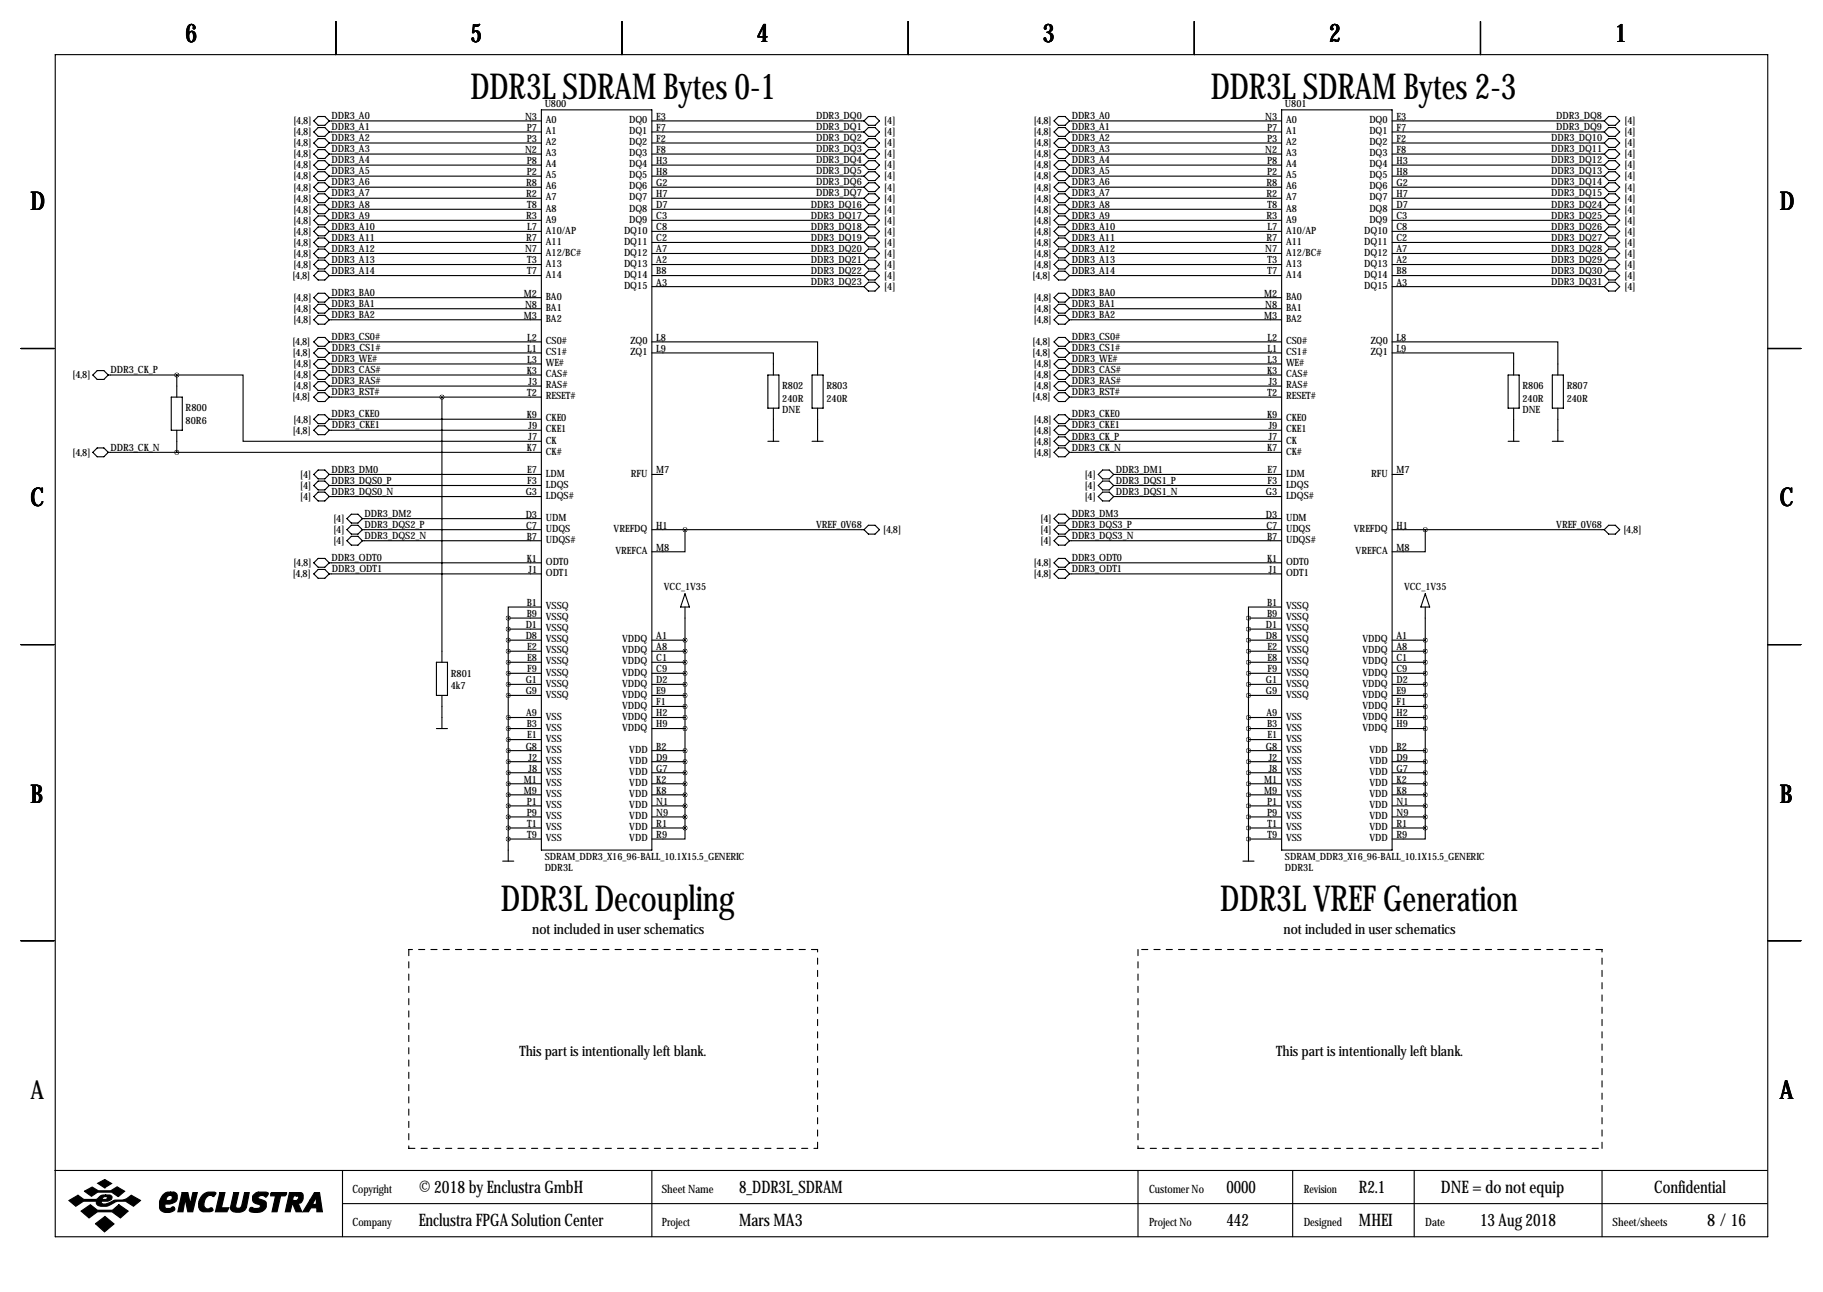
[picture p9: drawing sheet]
<svg xmlns="http://www.w3.org/2000/svg" width="419mm" height="297mm" viewBox="0 0 419 297" stroke-linecap="round" stroke-linejoin="round" font-family="sans-serif">
<g fill="none" stroke="#000" stroke-width=".25">
<path d="M12.7 12.6h393.7v271.7h-393.7zM77.2 4.9v7.7M143 4.9v7.7M208.8 4.9v7.7M274.6 4.9v7.7M340.4 4.9v7.7M72.1 27.8l1.1-1h1.5l1 1-1 1h-1.5zM72.1 30.3l1.1-1h1.5l1 1-1 1.1h-1.5zM72.1 32.9l1.1-1h1.5l1 1-1 1h-1.5zM72.1 35.4l1.1-1h1.5l1 1-1 1h-1.5zM72.1 38l1.1-1.1h1.5l1 1.1-1 1h-1.5zM75.7 27.8h48.8"/>
<path d="M75.7 30.3h48.8M75.7 32.9h48.8M75.7 35.4h48.8M75.7 38h48.8M124.5 25.3h25.4v170.1h-25.4zM149.9 27.8h48.7M149.9 30.3h48.7M149.9 32.9h48.7M149.9 35.4h48.7M149.9 38h48.7M198.6 27.8l1-1h1.6l1 1-1 1h-1.6zM198.6 30.3l1-1h1.6l1 1-1 1.1h-1.6z"/>
<path d="M198.6 32.9l1-1h1.6l1 1-1 1h-1.6zM198.6 35.4l1-1h1.6l1 1-1 1h-1.6zM198.6 38l1-1.1h1.6l1 1.1-1 1h-1.6zM242.3 27.8l1-1h1.6l1 1-1 1h-1.6zM242.3 30.3l1-1h1.6l1 1-1 1.1h-1.6zM242.3 32.9l1-1h1.6l1 1-1 1h-1.6zM242.3 35.4l1-1h1.6l1 1-1 1h-1.6zM242.3 38l1-1.1h1.6l1 1.1-1 1h-1.6zM245.9 27.8h48.7M245.9 30.3h48.7M245.9 32.9h48.7M245.9 35.4h48.7"/>
<path d="M245.9 38h48.7M294.6 25.3h25.4v170.1h-25.4zM320 27.8h48.8M320 30.3h48.8M320 32.9h48.8M320 35.4h48.8M320 38h48.8M368.8 27.8l1-1h1.5l1.1 1-1.1 1h-1.5zM368.8 30.3l1-1h1.5l1.1 1-1.1 1.1h-1.5zM368.8 32.9l1-1h1.5l1.1 1-1.1 1h-1.5zM368.8 35.4l1-1h1.5l1.1 1-1.1 1h-1.5zM368.8 38l1-1.1h1.5l1.1 1.1-1.1 1h-1.5z"/>
<path d="M72.1 40.5l1.1-1h1.5l1 1-1 1h-1.5zM72.1 43l1.1-1h1.5l1 1-1 1.1h-1.5zM72.1 45.6l1.1-1h1.5l1 1-1 1h-1.5zM72.1 48.1l1.1-1h1.5l1 1-1 1h-1.5zM72.1 50.7l1.1-1.1h1.5l1 1.1-1 1h-1.5zM72.1 53.2l1.1-1h1.5l1 1-1 1h-1.5zM72.1 55.7l1.1-1h1.5l1 1-1 1.1h-1.5zM72.1 58.3l1.1-1h1.5l1 1-1 1h-1.5zM75.7 40.5h48.8M75.7 43h48.8M75.7 45.6h48.8M75.7 48.1h48.8"/>
<path d="M75.7 50.7h48.8M75.7 53.2h48.8M75.7 55.7h48.8M75.7 58.3h48.8M149.9 40.5h48.7M149.9 43h48.7M149.9 45.6h48.7M149.9 48.1h48.7M149.9 50.7h48.7M149.9 53.2h48.7M149.9 55.7h48.7M149.9 58.3h48.7"/>
<path d="M198.6 40.5l1-1h1.6l1 1-1 1h-1.6zM198.6 43l1-1h1.6l1 1-1 1.1h-1.6zM198.6 45.6l1-1h1.6l1 1-1 1h-1.6zM198.6 48.1l1-1h1.6l1 1-1 1h-1.6zM198.6 50.7l1-1.1h1.6l1 1.1-1 1h-1.6zM198.6 53.2l1-1h1.6l1 1-1 1h-1.6zM198.6 55.7l1-1h1.6l1 1-1 1.1h-1.6zM198.6 58.3l1-1h1.6l1 1-1 1h-1.6zM242.3 40.5l1-1h1.6l1 1-1 1h-1.6zM242.3 43l1-1h1.6l1 1-1 1.1h-1.6zM242.3 45.6l1-1h1.6l1 1-1 1h-1.6zM242.3 48.1l1-1h1.6l1 1-1 1h-1.6z"/>
<path d="M242.3 50.7l1-1.1h1.6l1 1.1-1 1h-1.6zM242.3 53.2l1-1h1.6l1 1-1 1h-1.6zM242.3 55.7l1-1h1.6l1 1-1 1.1h-1.6zM242.3 58.3l1-1h1.6l1 1-1 1h-1.6zM245.9 40.5h48.7M245.9 43h48.7M245.9 45.6h48.7M245.9 48.1h48.7M245.9 50.7h48.7M245.9 53.2h48.7M245.9 55.7h48.7M245.9 58.3h48.7"/>
<path d="M320 40.5h48.8M320 43h48.8M320 45.6h48.8M320 48.1h48.8M320 50.7h48.8M320 53.2h48.8M320 55.7h48.8M320 58.3h48.8M368.8 40.5l1-1h1.5l1.1 1-1.1 1h-1.5zM368.8 43l1-1h1.5l1.1 1-1.1 1.1h-1.5zM368.8 45.6l1-1h1.5l1.1 1-1.1 1h-1.5zM368.8 48.1l1-1h1.5l1.1 1-1.1 1h-1.5z"/>
<path d="M368.8 50.7l1-1.1h1.5l1.1 1.1-1.1 1h-1.5zM368.8 53.2l1-1h1.5l1.1 1-1.1 1h-1.5zM368.8 55.7l1-1h1.5l1.1 1-1.1 1.1h-1.5zM368.8 58.3l1-1h1.5l1.1 1-1.1 1h-1.5zM72.1 71l1.1-1h1.5l1 1-1 1h-1.5zM72.1 73.5l1.1-1h1.5l1 1-1 1h-1.5zM72.1 78.6l1.1-1h1.5l1 1-1 1h-1.5zM72.1 60.8l1.1-1h1.5l1 1-1 1h-1.5zM72.1 63.4l1.1-1.1h1.5l1 1.1-1 1h-1.5zM73.2 67.4h1.5l1 1-1 1.1h-1.5l-1.1-1.1zM75.7 60.8h48.8M75.7 68.4h48.8"/>
<path d="M75.7 71h48.8M75.7 73.5h48.8M75.7 78.6h48.8M75.7 63.4h48.8M149.9 78.6h38.1v7.6M149.9 60.8h48.7M149.9 63.4h48.7M149.9 65.9h48.7M198.6 60.8l1-1h1.6l1 1-1 1h-1.6zM199.6 62.3h1.6l1 1.1-1 1h-1.6l-1-1zM199.6 64.9h1.6l1 1-1 1h-1.6l-1-1zM242.3 71l1-1h1.6l1 1-1 1h-1.6z"/>
<path d="M242.3 73.5l1-1h1.6l1 1-1 1h-1.6zM242.3 78.6l1-1h1.6l1 1-1 1h-1.6zM242.3 60.8l1-1h1.6l1 1-1 1h-1.6zM242.3 63.4l1-1.1h1.6l1 1.1-1 1h-1.6zM243.3 67.4h1.6l1 1-1 1.1h-1.6l-1-1.1zM245.9 60.8h48.7M245.9 68.4h48.7M245.9 71h48.7M245.9 73.5h48.7M245.9 78.6h48.7M245.9 63.4h48.7M320 78.6h38.1v7.6"/>
<path d="M320 60.8h48.8M320 63.4h48.8M320 65.9h48.8M368.8 60.8l1-1h1.5l1.1 1-1.1 1h-1.5zM368.8 63.4l1-1.1h1.5l1.1 1.1-1.1 1h-1.5zM368.8 65.9l1-1h1.5l1.1 1-1.1 1h-1.5zM4.8 80.1h7.6M22.4 85.2h1.5l1 1-1 1h-1.5l-1.1-1zM24.9 86.2h15.7M39.4 91.3h2.5v7.6h-2.5zM40.6 86.2h15.3v15.3h68.6M40.6 86.2v5.1"/>
<path d="M40.6 98.9v5.1M72.1 81.1l1.1-1h1.5l1 1-1 1.1h-1.5zM72.1 96.4l1.1-1h1.5l1 1-1 1h-1.5zM72.1 86.2l1.1-1h1.5l1 1-1 1h-1.5zM72.1 91.3l1.1-1h1.5l1 1-1 1h-1.5zM72.1 88.8l1.1-1.1h1.5l1 1.1-1 1h-1.5zM72.1 83.7l1.1-1h1.5l1 1-1 1h-1.5zM72.1 98.9l1.1-1h1.5l1 1-1 1h-1.5zM75.7 86.2h48.8M75.7 83.7h48.8M75.7 88.8h48.8M75.7 91.3h48.8"/>
<path d="M75.7 96.4h48.8M75.7 98.9h48.8M75.7 81.1h48.8M101.6 91.3v61M149.9 81.1h27.9v5.1M176.5 86.2h2.6v7.6h-2.6zM177.8 93.8v7.7M186.7 86.2h2.5v7.6h-2.5zM188 93.8v7.7M242.3 81.1l1-1h1.6l1 1-1 1.1h-1.6zM242.3 96.4l1-1h1.6l1 1-1 1h-1.6zM242.3 86.2l1-1h1.6l1 1-1 1h-1.6z"/>
<path d="M242.3 91.3l1-1h1.6l1 1-1 1h-1.6zM242.3 88.8l1-1.1h1.6l1 1.1-1 1h-1.6zM242.3 83.7l1-1h1.6l1 1-1 1h-1.6zM242.3 98.9l1-1h1.6l1 1-1 1h-1.6zM245.9 86.2h48.7M245.9 83.7h48.7M245.9 88.8h48.7M245.9 91.3h48.7M245.9 96.4h48.7M245.9 98.9h48.7M245.9 81.1h48.7M320 81.1h28v5.1"/>
<path d="M346.7 86.2h2.5v7.6h-2.5zM348 93.8v7.7M356.9 86.2h2.5v7.6h-2.5zM358.1 93.8v7.7M406.4 80.1h7.6M22.4 103h1.5l1 1-1 1h-1.5l-1.1-1zM24.9 104h99.6M72.1 111.6l1.1-1h1.5l1 1-1 1h-1.5zM72.1 114.2l1.1-1.1h1.5l1 1.1-1 1h-1.5zM72.1 109.1l1.1-1h1.5l1 1-1 1h-1.5zM75.7 109.1h48.8M75.7 111.6h48.8"/>
<path d="M75.7 114.2h48.8M79.8 119.2l1-1h1.5l1 1-1 1.1h-1.5zM83.3 119.2h41.2M149.9 109.1h2.5M176.5 101.5h2.6M186.7 101.5h2.5M242.3 119.2l1-1h1.6l1 1-1 1.1h-1.6zM242.3 101.5l1-1.1h1.6l1 1.1-1 1h-1.6zM243.3 103h1.6l1 1-1 1h-1.6l-1-1zM245.9 101.5h48.7M245.9 104h48.7M245.9 119.2h48.7"/>
<path d="M252.5 111.6l1-1h1.5l1 1-1 1h-1.5zM252.5 114.2l1-1.1h1.5l1 1.1-1 1h-1.5zM252.5 109.1l1-1h1.5l1 1-1 1h-1.5zM256 109.1h38.6M256 111.6h38.6M256 114.2h38.6M320 109.1h2.6M346.7 101.5h2.5M356.9 101.5h2.5M72.1 129.4l1.1-1h1.5l1 1-1 1h-1.5zM72.1 131.9l1.1-1h1.5l1 1-1 1.1h-1.5zM75.7 129.4h48.8"/>
<path d="M75.7 131.9h48.8M79.8 121.8l1-1h1.5l1 1-1 1h-1.5zM79.8 124.3l1-1h1.5l1 1-1 1h-1.5zM83.3 121.8h41.2M83.3 124.3h41.2M124.5 139.6h-7.7v2.5M149.9 121.8h48.7M157.5 121.8v5.1h-7.6M157.5 136.5l1 3.1h-2zM157.5 139.6v50.8M198.6 121.8l1-1h1.6l1 1-1 1h-1.6zM242.3 129.4l1-1h1.6l1 1-1 1h-1.6z"/>
<path d="M242.3 121.8l1-1h1.6l1 1-1 1h-1.6zM242.3 124.3l1-1h1.6l1 1-1 1h-1.6zM242.3 131.9l1-1h1.6l1 1-1 1.1h-1.6zM245.9 121.8h48.7M245.9 124.3h48.7M245.9 129.4h48.7M245.9 131.9h48.7M294.6 139.6h-7.6v2.5M320 121.8h48.8M327.7 121.8v5.1h-7.7M327.7 136.5l1 3.1h-2.1zM327.7 139.6v50.8"/>
<path d="M368.8 121.8l1-1h1.5l1.1 1-1.1 1h-1.5zM4.8 148.2h7.6M100.3 152.3h2.6v7.6h-2.6zM101.6 159.9v7.6M116.8 142.1h7.7M116.8 144.6h7.7M116.8 147.2h7.7M116.8 149.7h7.7M116.8 152.3h7.7M116.8 154.8h7.7M116.8 157.3h7.7M116.8 159.9h7.7"/>
<path d="M116.8 142.1v55.9M149.9 147.2h7.6M149.9 149.7h7.6M149.9 152.3h7.6M149.9 154.8h7.6M149.9 157.3h7.6M149.9 159.9h7.6M287 142.1h7.6M287 144.6h7.6M287 147.2h7.6M287 149.7h7.6M287 152.3h7.6"/>
<path d="M287 154.8h7.6M287 157.3h7.6M287 159.9h7.6M287 142.1v55.9M320 147.2h7.7M320 149.7h7.7M320 152.3h7.7M320 154.8h7.7M320 157.3h7.7M320 159.9h7.7M406.4 148.2h7.6M100.3 167.5h2.6"/>
<path d="M116.8 165h7.7M116.8 167.5h7.7M116.8 170h7.7M116.8 172.6h7.7M116.8 175.1h7.7M116.8 177.7h7.7M149.9 165h7.6M149.9 167.5h7.6M149.9 172.6h7.6M149.9 175.1h7.6M149.9 177.7h7.6M149.9 162.4h7.6"/>
<path d="M287 165h7.6M287 167.5h7.6M287 170h7.6M287 172.6h7.6M287 175.1h7.6M287 177.7h7.6M320 165h7.7M320 167.5h7.7M320 172.6h7.7M320 175.1h7.7M320 177.7h7.7M320 162.4h7.7"/>
<path d="M115.6 198h2.5M116.8 180.2h7.7M116.8 182.7h7.7M116.8 185.3h7.7M116.8 187.8h7.7M116.8 190.4h7.7M116.8 192.9h7.7M149.9 180.2h7.6M149.9 182.7h7.6M149.9 185.3h7.6M149.9 187.8h7.6M149.9 190.4h7.6"/>
<path d="M157.5 190.4v2.5h-7.6M285.8 198h2.5M287 180.2h7.6M287 182.7h7.6M287 185.3h7.6M287 187.8h7.6M287 190.4h7.6M287 192.9h7.6M320 180.2h7.7M320 182.7h7.7M320 185.3h7.7M320 187.8h7.7"/>
<path d="M320 190.4h7.7M327.7 190.4v2.5h-7.7M4.8 216.3h7.6M406.4 216.3h7.6M12.6 269.1h393.7M78.7 269.1v15.2M78.7 276.7h327.6M149.9 269.1v15.2M261.6 269.1v15.2M297.2 269.1v15.2M325.1 269.1v15.2M368.3 269.1v15.2"/>
</g>
<g fill="#000" stroke="#000" stroke-width=".25">
<path d="M15.8 276l2.1-1.2 1.4 1h2.8l.3-.2a1.77 1.77 0 0 1 1.9-.9v.4l-.6 .2-.2 .5h.9l.3-.6-.4-.1v-.4h.9a.59 .59 0 0 1 .6 .7l-.2 .4-.8 .4h-1.4l-.1 .1 .1 .4a3.2 3.2 0 0 0 2.7-.7l.3-.1a4 4 0 0 0 3.8-1.1l2.1 1.2-1.6 1.3a4 4 0 0 0-5.5-.2 2.66 2.66 0 0 1-2.9-.2l-.1-.7h-3l-1.8 1.1zM19.4 273.9l1.8-1 1.4 .9h2.9l1.4-.9 1.8 1-1.5 1.2-1.5-1h-3.2l-1.5 .9zM22.5 272l1.6-.8 1.6 .9-1.6 1zM18.6 278.4l2.2-1.4 1.6 1.2h3.5l1.4-1.2 2.2 1.4-1.8 1.6-1.9-1.4h-3.4l-1.9 1.4zM37.4 274.7a1.75 1.75 0 0 1 1.8-.6v.7a.82 .82 0 0 0-.8 1.2h.6a.6 .6 0 0 0 .6-.5 .6 .6 0 0 0-.4-.7v-.7h.8l.5 .3a1.61 1.61 0 0 1 0 1.7 1.61 1.61 0 0 1-1.5 .7h-1v.9l.2 .1h.9l.7-.4 .4 .4a1.06 1.06 0 0 1-1.3 1 1.82 1.82 0 0 1-2.2-1.1 3.5 3.5 0 0 1 .7-3zM41.9 274.2h1.3l.5 2.6 .6-2.6h1.1l-1.1 4.4h-1.1l-.6-2.9-.5 2.9h-1.2zM46.7 274.6a2.78 2.78 0 0 1 2.9-.4l-.4 .9a1.32 1.32 0 0 0-2.1 .8l-.2 .8a.98 .98 0 0 0 1.1 1.2 .55 .55 0 0 1 .6-.2 .55 .55 0 0 1 .4 .6l-.7 .3-1.8-.1a1.79 1.79 0 0 1-.8-2.3zM50.5 274.2h1.2l-.8 3.5h1.7l-.4 .9h-2.7zM53.7 274.2h1.2l-.7 3.1a.73 .73 0 0 0 .7 .5 .73 .73 0 0 0 .7-.6l.6-3h1.1l-.7 3.4a2.28 2.28 0 0 1-3.6 .4v-.4zM58.3 274.7l.8-.6h2.1l.5 .2v.2l-.6 .7a.96 .96 0 0 0-1-.4 .96 .96 0 0 0-.8 .6l1.7 .8a1.71 1.71 0 0 1-.1 1.8 1.71 1.71 0 0 1-1.7 .8l-1.4-.2a.51 .51 0 0 1-.4-.7 .51 .51 0 0 1 .8-.2l1 .1a.52 .52 0 0 0 .6-.2 .52 .52 0 0 0-.2-.7 1.39 1.39 0 0 1-1.4-.6 1.39 1.39 0 0 1 .1-1.6zM62.2 274.4l.2-.2h3.5l-.1 .4-.3 .3h-1l-.8 3.7h-1.2l.8-3.7h-1.1zM66.5 274.2h1.7v.7h-.7l-.2 1.1h.9l.3-.3a.44 .44 0 0 0 .1-.5 .44 .44 0 0 0-.4-.3v-.7h1l.3 .2 .2 .3v.9a1.03 1.03 0 0 1-1.2 1l.9 2h-1.3l-.8-1.8h-.1l-.5 1.8h-1.1z"/>
<path d="M72.3 274.2h1.2l.6 4.4h-1.3v-.9h-1.3l-.6 .9h-1.3l1.7-2.7h1l-.4 .8 .2 .2h.4l.2-.2v-1.5l-.4 .7h-1zM21.9 281.3l2.2-1.6 2.1 1.7-2.2 1.8z"/>
</g>
<path d="M94 218.3v45.7M188 218.3h-94M261.6 218.3v45.7M368.3 218.3h-106.7M94 264h94M188 264v-45.7M261.6 264h106.7M368.3 264v-45.7" fill="none" stroke="#000" stroke-width=".25" stroke-dasharray="1.4 1.4"/>
<path d="M116.8 170a.05 .05 0 0 0 .1 0 .05 .05 0 0 0-.1 0zM116.8 167.5a.05 .05 0 0 0 .1 0 .05 .05 0 0 0-.1 0zM116.8 165a.05 .05 0 0 0 .1 0 .05 .05 0 0 0-.1 0zM116.8 157.3a.05 .05 0 0 0 .1 0 .05 .05 0 0 0-.1 0zM116.8 149.7a.05 .05 0 0 0 .1 0 .05 .05 0 0 0-.1 0zM116.8 147.2a.05 .05 0 0 0 .1 0 .05 .05 0 0 0-.1 0zM116.8 144.6a.05 .05 0 0 0 .1 0 .05 .05 0 0 0-.1 0zM116.8 142.1a.05 .05 0 0 0 .1 0 .05 .05 0 0 0-.1 0zM157.4 147.2a.05 .05 0 0 0 .1 0 .05 .05 0 0 0-.1 0zM157.4 149.7a.05 .05 0 0 0 .1 0 .05 .05 0 0 0-.1 0zM157.4 152.3a.05 .05 0 0 0 .1 0 .05 .05 0 0 0-.1 0zM157.4 154.8a.05 .05 0 0 0 .1 0 .05 .05 0 0 0-.1 0zM157.4 157.3a.05 .05 0 0 0 .1 0 .05 .05 0 0 0-.1 0zM157.4 165a.05 .05 0 0 0 .1 0 .05 .05 0 0 0-.1 0zM157.4 175.1a.05 .05 0 0 0 .1 0 .05 .05 0 0 0-.1 0zM157.4 177.7a.05 .05 0 0 0 .1 0 .05 .05 0 0 0-.1 0zM157.4 180.2a.05 .05 0 0 0 .1 0 .05 .05 0 0 0-.1 0zM40.6 86.2a.05 .05 0 0 0 .1 0 .05 .05 0 0 0-.1 0zM40.6 104a.05 .05 0 0 0 .1 0 .05 .05 0 0 0-.1 0zM157.4 162.4a.05 .05 0 0 0 .1 0 .05 .05 0 0 0-.1 0zM116.8 154.8a.05 .05 0 0 0 .1 0 .05 .05 0 0 0-.1 0zM116.8 159.9a.05 .05 0 0 0 .1 0 .05 .05 0 0 0-.1 0zM116.8 172.6a.05 .05 0 0 0 .1 0 .05 .05 0 0 0-.1 0zM116.8 180.2a.05 .05 0 0 0 .1 0 .05 .05 0 0 0-.1 0zM116.8 177.7a.05 .05 0 0 0 .1 0 .05 .05 0 0 0-.1 0zM116.8 175.1a.05 .05 0 0 0 .1 0 .05 .05 0 0 0-.1 0zM116.8 182.7a.05 .05 0 0 0 .1 0 .05 .05 0 0 0-.1 0zM327.6 121.8a.05 .05 0 0 0 .1 0 .05 .05 0 0 0-.1 0zM327.6 147.2a.05 .05 0 0 0 .1 0 .05 .05 0 0 0-.1 0zM327.6 149.7a.05 .05 0 0 0 .1 0 .05 .05 0 0 0-.1 0zM327.6 152.3a.05 .05 0 0 0 .1 0 .05 .05 0 0 0-.1 0zM327.6 154.8a.05 .05 0 0 0 .1 0 .05 .05 0 0 0-.1 0zM327.6 157.3a.05 .05 0 0 0 .1 0 .05 .05 0 0 0-.1 0zM327.6 165a.05 .05 0 0 0 .1 0 .05 .05 0 0 0-.1 0zM327.6 172.6a.05 .05 0 0 0 .1 0 .05 .05 0 0 0-.1 0zM327.6 175.1a.05 .05 0 0 0 .1 0 .05 .05 0 0 0-.1 0zM327.6 177.7a.05 .05 0 0 0 .1 0 .05 .05 0 0 0-.1 0zM327.6 162.4a.05 .05 0 0 0 .1 0 .05 .05 0 0 0-.1 0zM327.6 167.5a.05 .05 0 0 0 .1 0 .05 .05 0 0 0-.1 0zM327.6 180.2a.05 .05 0 0 0 .1 0 .05 .05 0 0 0-.1 0zM287 170a.05 .05 0 0 0 .1 0 .05 .05 0 0 0-.1 0zM287 167.5a.05 .05 0 0 0 .1 0 .05 .05 0 0 0-.1 0zM287 165a.05 .05 0 0 0 .1 0 .05 .05 0 0 0-.1 0zM287 157.3a.05 .05 0 0 0 .1 0 .05 .05 0 0 0-.1 0zM287 149.7a.05 .05 0 0 0 .1 0 .05 .05 0 0 0-.1 0zM287 147.2a.05 .05 0 0 0 .1 0 .05 .05 0 0 0-.1 0zM287 144.6a.05 .05 0 0 0 .1 0 .05 .05 0 0 0-.1 0zM287 142.1a.05 .05 0 0 0 .1 0 .05 .05 0 0 0-.1 0zM287 154.8a.05 .05 0 0 0 .1 0 .05 .05 0 0 0-.1 0zM287 159.9a.05 .05 0 0 0 .1 0 .05 .05 0 0 0-.1 0zM287 172.6a.05 .05 0 0 0 .1 0 .05 .05 0 0 0-.1 0zM287 180.2a.05 .05 0 0 0 .1 0 .05 .05 0 0 0-.1 0zM287 177.7a.05 .05 0 0 0 .1 0 .05 .05 0 0 0-.1 0zM287 175.1a.05 .05 0 0 0 .1 0 .05 .05 0 0 0-.1 0zM287 182.7a.05 .05 0 0 0 .1 0 .05 .05 0 0 0-.1 0zM157.4 121.8a.05 .05 0 0 0 .1 0 .05 .05 0 0 0-.1 0zM327.6 159.9a.05 .05 0 0 0 .1 0 .05 .05 0 0 0-.1 0zM327.6 182.7a.05 .05 0 0 0 .1 0 .05 .05 0 0 0-.1 0zM327.6 185.3a.05 .05 0 0 0 .1 0 .05 .05 0 0 0-.1 0zM327.6 187.8a.05 .05 0 0 0 .1 0 .05 .05 0 0 0-.1 0zM327.6 190.4a.05 .05 0 0 0 .1 0 .05 .05 0 0 0-.1 0zM287 185.3a.05 .05 0 0 0 .1 0 .05 .05 0 0 0-.1 0zM287 187.8a.05 .05 0 0 0 .1 0 .05 .05 0 0 0-.1 0zM287 190.4a.05 .05 0 0 0 .1 0 .05 .05 0 0 0-.1 0zM287 192.9a.05 .05 0 0 0 .1 0 .05 .05 0 0 0-.1 0zM287 152.3a.05 .05 0 0 0 .1 0 .05 .05 0 0 0-.1 0zM157.4 182.7a.05 .05 0 0 0 .1 0 .05 .05 0 0 0-.1 0zM157.4 185.3a.05 .05 0 0 0 .1 0 .05 .05 0 0 0-.1 0zM157.4 187.8a.05 .05 0 0 0 .1 0 .05 .05 0 0 0-.1 0zM157.4 190.4a.05 .05 0 0 0 .1 0 .05 .05 0 0 0-.1 0zM157.4 159.9a.05 .05 0 0 0 .1 0 .05 .05 0 0 0-.1 0zM116.8 185.3a.05 .05 0 0 0 .1 0 .05 .05 0 0 0-.1 0zM116.8 187.8a.05 .05 0 0 0 .1 0 .05 .05 0 0 0-.1 0zM116.8 190.4a.05 .05 0 0 0 .1 0 .05 .05 0 0 0-.1 0zM116.8 192.9a.05 .05 0 0 0 .1 0 .05 .05 0 0 0-.1 0zM116.8 152.3a.05 .05 0 0 0 .1 0 .05 .05 0 0 0-.1 0zM157.4 167.5a.05 .05 0 0 0 .1 0 .05 .05 0 0 0-.1 0zM157.4 172.6a.05 .05 0 0 0 .1 0 .05 .05 0 0 0-.1 0z" fill="#000" stroke="#000" stroke-width="1"/>
<g font-size="8.2">
<text x="108.2" y="22.7">DDR3L SDRAM Bytes 0-1</text>
<text x="278.3" y="22.7">DDR3L SDRAM Bytes 2-3</text>
<text x="115.2" y="209.4">DDR3L Decoupling</text>
<text x="280.5" y="209.4">DDR3L VREF Generation</text>
</g>
<g font-size="5.9">
<text x="42.7" y="9.8">6</text>
<text x="108.2" y="9.8">5</text>
<text x="174" y="9.8">4</text>
<text x="239.8" y="9.8">3</text>
<text x="305.6" y="9.8">2</text>
<text x="371.3" y="9.8">1</text>
<text x="7" y="48.4">D</text>
<text x="409.2" y="48.4">D</text>
<text x="7" y="116.4">C</text>
<text x="409.2" y="116.4">C</text>
<text x="7" y="184.5">B</text>
<text x="409.2" y="184.5">B</text>
<text x="7" y="252.6">A</text>
<text x="409.2" y="252.6">A</text>
</g>
<g font-size="4">
<text x="96.3" y="274.2">© 2018 by Enclustra GmbH</text>
<text x="169.9" y="274.2">8_DDR3L_SDRAM</text>
<text x="281.9" y="274.2">0000</text>
<text x="312.4" y="274.2">R2.1</text>
<text x="331.3" y="274.2">DNE = do not equip</text>
<text x="380.3" y="274.2">Confidential</text>
<text x="96.3" y="281.8">Enclustra FPGA Solution Center</text>
<text x="169.9" y="281.8">Mars MA3</text>
<text x="281.9" y="281.8">442</text>
<text x="312.4" y="281.8">MHEI</text>
<text x="340.3" y="281.8">13 Aug 2018</text>
<text x="392.5" y="281.8">8 /16</text>
</g>
<g font-size="3.3">
<text x="122.4" y="214.7">not included in user schematics</text>
<text x="295.1" y="214.7">not included in user schematics</text>
<text x="119.4" y="242.7">This part is intentionally left blank.</text>
<text x="293.4" y="242.7">This part is intentionally left blank.</text>
</g>
<g font-size="2.6">
<text x="81" y="274.2">Copyright</text>
<text x="152.1" y="274.2">Sheet Name</text>
<text x="264.2" y="274.2">Customer No</text>
<text x="299.7" y="274.2">Revision</text>
<text x="81" y="281.8">Company</text>
<text x="152.1" y="281.8">Project</text>
<text x="264.2" y="281.8">Project No</text>
<text x="299.7" y="281.8">Designed</text>
<text x="327.7" y="281.8">Date</text>
<text x="370.7" y="281.8">Sheet/sheets</text>
</g>
<g font-size="2.3">
<text x="67.5" y="28.6">[4,8]</text>
<text x="76.2" y="27.4">DDR3_A0</text>
<text x="76.2" y="29.9">DDR3_A1</text>
<text x="120.7" y="27.5">N3</text>
<text x="125.2" y="24.5">U800</text>
<text x="125.5" y="28.3">A0</text>
<text x="144.6" y="28.3">DQ0</text>
<text x="150.9" y="27.5">E3</text>
<text x="187.6" y="29.9">DDR3_DQ1</text>
<text x="187.6" y="27.4">DDR3_DQ0</text>
<text x="203.3" y="28.6">[4]</text>
<text x="237.6" y="28.6">[4,8]</text>
<text x="246.4" y="27.4">DDR3_A0</text>
<text x="246.4" y="29.9">DDR3_A1</text>
<text x="290.9" y="27.5">N3</text>
<text x="295.4" y="24.5">U801</text>
<text x="295.7" y="28.3">A0</text>
<text x="314.8" y="28.3">DQ0</text>
<text x="321.1" y="27.5">E3</text>
<text x="357.8" y="27.4">DDR3_DQ8</text>
<text x="357.8" y="29.9">DDR3_DQ9</text>
<text x="373.5" y="28.6">[4]</text>
<text x="67.5" y="31.1">[4,8]</text>
<text x="67.5" y="33.6">[4,8]</text>
<text x="76.2" y="32.5">DDR3_A2</text>
<text x="76.2" y="35">DDR3_A3</text>
<text x="120.7" y="35.2">N2</text>
<text x="121.1" y="30.1">P7</text>
<text x="121.1" y="32.6">P3</text>
<text x="125.5" y="30.9">A1</text>
<text x="125.5" y="33.4">A2</text>
<text x="125.5" y="35.9">A3</text>
<text x="144.6" y="30.9">DQ1</text>
<text x="144.6" y="33.4">DQ2</text>
<text x="144.6" y="35.9">DQ3</text>
<text x="150.9" y="30.1">F7</text>
<text x="150.9" y="32.6">F2</text>
<text x="150.9" y="35.2">F8</text>
<text x="187.6" y="35">DDR3_DQ3</text>
<text x="187.6" y="32.5">DDR3_DQ2</text>
<text x="203.3" y="31.1">[4]</text>
<text x="203.3" y="33.6">[4]</text>
<text x="237.6" y="31.1">[4,8]</text>
<text x="237.6" y="33.6">[4,8]</text>
<text x="246.4" y="32.5">DDR3_A2</text>
<text x="246.4" y="35">DDR3_A3</text>
<text x="290.9" y="35.2">N2</text>
<text x="291.3" y="30.1">P7</text>
<text x="291.3" y="32.6">P3</text>
<text x="295.7" y="30.9">A1</text>
<text x="295.7" y="33.4">A2</text>
<text x="295.7" y="35.9">A3</text>
<text x="314.8" y="30.9">DQ1</text>
<text x="314.8" y="33.4">DQ2</text>
<text x="314.8" y="35.9">DQ3</text>
<text x="321.1" y="30.1">F7</text>
<text x="321.1" y="32.6">F2</text>
<text x="321.1" y="35.2">F8</text>
<text x="356.6" y="32.5">DDR3_DQ10</text>
<text x="356.6" y="35">DDR3_DQ11</text>
<text x="373.5" y="31.1">[4]</text>
<text x="373.5" y="33.6">[4]</text>
<text x="67.5" y="36.2">[4,8]</text>
<text x="67.5" y="38.7">[4,8]</text>
<text x="67.5" y="41.3">[4,8]</text>
<text x="76.2" y="37.6">DDR3_A4</text>
<text x="76.2" y="40.1">DDR3_A5</text>
<text x="121.1" y="37.7">P8</text>
<text x="121.1" y="40.2">P2</text>
<text x="125.5" y="38.5">A4</text>
<text x="125.5" y="41">A5</text>
<text x="144.6" y="38.5">DQ4</text>
<text x="144.6" y="41">DQ5</text>
<text x="150.9" y="37.7">H3</text>
<text x="150.9" y="40.2">H8</text>
<text x="187.6" y="37.6">DDR3_DQ4</text>
<text x="187.6" y="40.1">DDR3_DQ5</text>
<text x="203.3" y="36.2">[4]</text>
<text x="203.3" y="38.7">[4]</text>
<text x="203.3" y="41.3">[4]</text>
<text x="237.6" y="36.2">[4,8]</text>
<text x="237.6" y="38.7">[4,8]</text>
<text x="237.6" y="41.3">[4,8]</text>
<text x="246.4" y="37.6">DDR3_A4</text>
<text x="246.4" y="40.1">DDR3_A5</text>
<text x="291.3" y="37.7">P8</text>
<text x="291.3" y="40.2">P2</text>
<text x="295.7" y="38.5">A4</text>
<text x="295.7" y="41">A5</text>
<text x="314.8" y="38.5">DQ4</text>
<text x="314.8" y="41">DQ5</text>
<text x="321.1" y="37.7">H3</text>
<text x="321.1" y="40.2">H8</text>
<text x="356.6" y="37.6">DDR3_DQ12</text>
<text x="356.6" y="40.1">DDR3_DQ13</text>
<text x="373.5" y="36.2">[4]</text>
<text x="373.5" y="38.7">[4]</text>
<text x="373.5" y="41.3">[4]</text>
<text x="67.5" y="43.8">[4,8]</text>
<text x="67.5" y="46.3">[4,8]</text>
<text x="76.2" y="42.6">DDR3_A6</text>
<text x="76.2" y="45.2">DDR3_A7</text>
<text x="76.2" y="47.7">DDR3_A8</text>
<text x="121" y="42.8">R8</text>
<text x="121" y="45.3">R2</text>
<text x="121.2" y="47.9">T8</text>
<text x="125.5" y="43.6">A6</text>
<text x="125.5" y="46.1">A7</text>
<text x="144.6" y="43.6">DQ6</text>
<text x="144.6" y="46.1">DQ7</text>
<text x="150.9" y="42.8">G2</text>
<text x="150.9" y="45.3">H7</text>
<text x="150.9" y="47.9">D7</text>
<text x="186.4" y="47.7">DDR3_DQ16</text>
<text x="187.6" y="42.6">DDR3_DQ6</text>
<text x="187.6" y="45.2">DDR3_DQ7</text>
<text x="203.3" y="43.8">[4]</text>
<text x="203.3" y="46.3">[4]</text>
<text x="237.6" y="43.8">[4,8]</text>
<text x="237.6" y="46.3">[4,8]</text>
<text x="246.4" y="42.6">DDR3_A6</text>
<text x="246.4" y="45.2">DDR3_A7</text>
<text x="246.4" y="47.7">DDR3_A8</text>
<text x="291.1" y="42.8">R8</text>
<text x="291.1" y="45.3">R2</text>
<text x="291.4" y="47.9">T8</text>
<text x="295.7" y="43.6">A6</text>
<text x="295.7" y="46.1">A7</text>
<text x="314.8" y="43.6">DQ6</text>
<text x="314.8" y="46.1">DQ7</text>
<text x="321.1" y="42.8">G2</text>
<text x="321.1" y="45.3">H7</text>
<text x="321.1" y="47.9">D7</text>
<text x="356.6" y="42.6">DDR3_DQ14</text>
<text x="356.6" y="45.2">DDR3_DQ15</text>
<text x="356.6" y="47.7">DDR3_DQ24</text>
<text x="373.5" y="43.8">[4]</text>
<text x="373.5" y="46.3">[4]</text>
<text x="67.5" y="48.9">[4,8]</text>
<text x="67.5" y="51.4">[4,8]</text>
<text x="67.5" y="54">[4,8]</text>
<text x="76.2" y="50.3">DDR3_A9</text>
<text x="76.2" y="52.8">DDR3_A10</text>
<text x="121" y="50.4">R3</text>
<text x="121.2" y="52.9">L7</text>
<text x="125.5" y="48.6">A8</text>
<text x="125.5" y="51.2">A9</text>
<text x="125.5" y="53.7">A10/AP</text>
<text x="143.5" y="53.7">DQ10</text>
<text x="144.6" y="48.6">DQ8</text>
<text x="144.6" y="51.2">DQ9</text>
<text x="150.9" y="50.4">C3</text>
<text x="150.9" y="52.9">C8</text>
<text x="186.4" y="50.3">DDR3_DQ17</text>
<text x="186.4" y="52.8">DDR3_DQ18</text>
<text x="203.3" y="48.9">[4]</text>
<text x="203.3" y="51.4">[4]</text>
<text x="203.3" y="54">[4]</text>
<text x="237.6" y="48.9">[4,8]</text>
<text x="237.6" y="51.4">[4,8]</text>
<text x="237.6" y="54">[4,8]</text>
<text x="246.4" y="50.3">DDR3_A9</text>
<text x="246.4" y="52.8">DDR3_A10</text>
<text x="291.1" y="50.4">R3</text>
<text x="291.4" y="52.9">L7</text>
<text x="295.7" y="48.6">A8</text>
<text x="295.7" y="51.2">A9</text>
<text x="295.7" y="53.7">A10/AP</text>
<text x="313.6" y="53.7">DQ10</text>
<text x="314.8" y="48.6">DQ8</text>
<text x="314.8" y="51.2">DQ9</text>
<text x="321.1" y="50.4">C3</text>
<text x="321.1" y="52.9">C8</text>
<text x="356.6" y="50.3">DDR3_DQ25</text>
<text x="356.6" y="52.8">DDR3_DQ26</text>
<text x="373.5" y="48.9">[4]</text>
<text x="373.5" y="51.4">[4]</text>
<text x="373.5" y="54">[4]</text>
<text x="67.5" y="56.5">[4,8]</text>
<text x="67.5" y="59">[4,8]</text>
<text x="76.2" y="55.3">DDR3_A11</text>
<text x="76.2" y="57.9">DDR3_A12</text>
<text x="120.7" y="58">N7</text>
<text x="121" y="55.5">R7</text>
<text x="125.5" y="56.3">A11</text>
<text x="125.5" y="58.8">A12/BC#</text>
<text x="143.5" y="56.3">DQ11</text>
<text x="143.5" y="58.8">DQ12</text>
<text x="150.9" y="55.5">C2</text>
<text x="150.9" y="58">A7</text>
<text x="186.4" y="57.9">DDR3_DQ20</text>
<text x="186.4" y="55.3">DDR3_DQ19</text>
<text x="203.3" y="59">[4]</text>
<text x="203.3" y="56.5">[4]</text>
<text x="237.6" y="56.5">[4,8]</text>
<text x="237.6" y="59">[4,8]</text>
<text x="246.4" y="55.3">DDR3_A11</text>
<text x="246.4" y="57.9">DDR3_A12</text>
<text x="290.9" y="58">N7</text>
<text x="291.1" y="55.5">R7</text>
<text x="295.7" y="56.3">A11</text>
<text x="295.7" y="58.8">A12/BC#</text>
<text x="313.6" y="56.3">DQ11</text>
<text x="313.6" y="58.8">DQ12</text>
<text x="321.1" y="55.5">C2</text>
<text x="321.1" y="58">A7</text>
<text x="356.6" y="55.3">DDR3_DQ27</text>
<text x="356.6" y="57.9">DDR3_DQ28</text>
<text x="373.5" y="56.5">[4]</text>
<text x="373.5" y="59">[4]</text>
<text x="67.2" y="64.1">[4,8]</text>
<text x="67.5" y="61.6">[4,8]</text>
<text x="76.2" y="60.4">DDR3_A13</text>
<text x="76.2" y="63">DDR3_A14</text>
<text x="121.2" y="60.6">T3</text>
<text x="121.2" y="63.1">T7</text>
<text x="125.5" y="61.3">A13</text>
<text x="125.5" y="63.9">A14</text>
<text x="143.5" y="61.3">DQ13</text>
<text x="143.5" y="63.9">DQ14</text>
<text x="150.9" y="60.6">A2</text>
<text x="150.9" y="63.1">B8</text>
<text x="150.9" y="65.6">A3</text>
<text x="186.4" y="60.4">DDR3_DQ21</text>
<text x="186.4" y="63">DDR3_DQ22</text>
<text x="186.4" y="65.5">DDR3_DQ23</text>
<text x="203.3" y="61.6">[4]</text>
<text x="203.3" y="64.1">[4]</text>
<text x="237.4" y="64.1">[4,8]</text>
<text x="237.6" y="61.6">[4,8]</text>
<text x="246.4" y="60.4">DDR3_A13</text>
<text x="246.4" y="63">DDR3_A14</text>
<text x="291.4" y="60.6">T3</text>
<text x="291.4" y="63.1">T7</text>
<text x="295.7" y="61.3">A13</text>
<text x="295.7" y="63.9">A14</text>
<text x="313.6" y="61.3">DQ13</text>
<text x="313.6" y="63.9">DQ14</text>
<text x="321.1" y="60.6">A2</text>
<text x="321.1" y="63.1">B8</text>
<text x="321.1" y="65.6">A3</text>
<text x="356.6" y="63">DDR3_DQ30</text>
<text x="356.6" y="60.4">DDR3_DQ29</text>
<text x="356.6" y="65.5">DDR3_DQ31</text>
<text x="373.5" y="64.1">[4]</text>
<text x="373.5" y="61.6">[4]</text>
<text x="67.5" y="69.2">[4,8]</text>
<text x="67.5" y="71.7">[4,8]</text>
<text x="76.2" y="68">DDR3_BA0</text>
<text x="76.2" y="70.6">DDR3_BA1</text>
<text x="120.4" y="68.2">M2</text>
<text x="120.7" y="70.7">N8</text>
<text x="125.5" y="69">BA0</text>
<text x="125.5" y="71.5">BA1</text>
<text x="143.5" y="66.4">DQ15</text>
<text x="203.3" y="66.7">[4]</text>
<text x="237.6" y="69.2">[4,8]</text>
<text x="237.6" y="71.7">[4,8]</text>
<text x="246.4" y="68">DDR3_BA0</text>
<text x="246.4" y="70.6">DDR3_BA1</text>
<text x="290.6" y="68.2">M2</text>
<text x="290.9" y="70.7">N8</text>
<text x="295.7" y="69">BA0</text>
<text x="295.7" y="71.5">BA1</text>
<text x="313.6" y="66.4">DQ15</text>
<text x="373.5" y="66.7">[4]</text>
<text x="67.5" y="74.3">[4,8]</text>
<text x="76.2" y="73.1">DDR3_BA2</text>
<text x="120.4" y="73.3">M3</text>
<text x="125.5" y="74">BA2</text>
<text x="237.6" y="74.3">[4,8]</text>
<text x="246.4" y="73.1">DDR3_BA2</text>
<text x="290.6" y="73.3">M3</text>
<text x="295.7" y="74">BA2</text>
<text x="67.2" y="79.4">[4,8]</text>
<text x="67.3" y="81.9">[4,8]</text>
<text x="76.2" y="78.2">DDR3_CS0#</text>
<text x="76.2" y="83.3">DDR3_WE#</text>
<text x="76.3" y="80.7">DDR3_CS1#</text>
<text x="121.2" y="78.3">L2</text>
<text x="121.2" y="83.4">L3</text>
<text x="121.2" y="80.9">L1</text>
<text x="125.5" y="79.1">CS0#</text>
<text x="125.5" y="81.7">CS1#</text>
<text x="144.9" y="79.1">ZQ0</text>
<text x="144.9" y="81.7">ZQ1</text>
<text x="150.9" y="78.3">L8</text>
<text x="150.9" y="80.9">L9</text>
<text x="237.4" y="79.4">[4,8]</text>
<text x="237.4" y="81.9">[4,8]</text>
<text x="246.4" y="78.2">DDR3_CS0#</text>
<text x="246.4" y="83.3">DDR3_WE#</text>
<text x="246.4" y="80.7">DDR3_CS1#</text>
<text x="291.4" y="78.3">L2</text>
<text x="291.4" y="83.4">L3</text>
<text x="291.4" y="80.9">L1</text>
<text x="295.7" y="79.1">CS0#</text>
<text x="295.7" y="81.7">CS1#</text>
<text x="315.1" y="79.1">ZQ0</text>
<text x="315.1" y="81.7">ZQ1</text>
<text x="321.1" y="78.3">L8</text>
<text x="321.1" y="80.9">L9</text>
<text x="16.7" y="87">[4,8]</text>
<text x="25.4" y="85.8">DDR3_CK_P</text>
<text x="67.5" y="87">[4,8]</text>
<text x="67.5" y="89.5">[4,8]</text>
<text x="67.5" y="84.4">[4,8]</text>
<text x="76.2" y="85.8">DDR3_CAS#</text>
<text x="76.2" y="88.4">DDR3_RAS#</text>
<text x="121.1" y="86">K3</text>
<text x="121.5" y="88.5">J3</text>
<text x="125.5" y="84.2">WE#</text>
<text x="125.5" y="86.7">CAS#</text>
<text x="125.5" y="89.3">RAS#</text>
<text x="179.8" y="89.5">R802</text>
<text x="190" y="89.5">R803</text>
<text x="237.6" y="87">[4,8]</text>
<text x="237.6" y="89.5">[4,8]</text>
<text x="237.6" y="84.4">[4,8]</text>
<text x="246.4" y="85.8">DDR3_CAS#</text>
<text x="246.4" y="88.4">DDR3_RAS#</text>
<text x="291.3" y="86">K3</text>
<text x="291.7" y="88.5">J3</text>
<text x="295.7" y="84.2">WE#</text>
<text x="295.7" y="86.7">CAS#</text>
<text x="295.7" y="89.3">RAS#</text>
<text x="350" y="89.5">R806</text>
<text x="360.2" y="89.5">R807</text>
<text x="42.7" y="94.6">R800</text>
<text x="67.2" y="92.1">[4,8]</text>
<text x="76.2" y="96">DDR3_CKE0</text>
<text x="76.2" y="90.9">DDR3_RST#</text>
<text x="121.2" y="91">T2</text>
<text x="125.5" y="91.8">RESET#</text>
<text x="179.8" y="92.3">240R</text>
<text x="179.8" y="94.9">DNE</text>
<text x="190" y="92.3">240R</text>
<text x="237.4" y="92.1">[4,8]</text>
<text x="246.4" y="96">DDR3_CKE0</text>
<text x="246.4" y="90.9">DDR3_RST#</text>
<text x="291.4" y="91">T2</text>
<text x="295.7" y="91.8">RESET#</text>
<text x="350" y="92.3">240R</text>
<text x="350" y="94.9">DNE</text>
<text x="360.2" y="92.3">240R</text>
<text x="42.7" y="97.4">80R6</text>
<text x="67.3" y="99.7">[4,8]</text>
<text x="67.5" y="97.1">[4,8]</text>
<text x="76.3" y="98.5">DDR3_CKE1</text>
<text x="121.1" y="96.1">K9</text>
<text x="121.5" y="101.2">J7</text>
<text x="121.5" y="98.7">J9</text>
<text x="125.5" y="96.9">CKE0</text>
<text x="125.5" y="102">CK</text>
<text x="125.5" y="99.4">CKE1</text>
<text x="237.6" y="97.1">[4,8]</text>
<text x="237.6" y="99.7">[4,8]</text>
<text x="246.4" y="101.1">DDR3_CK_P</text>
<text x="246.4" y="98.5">DDR3_CKE1</text>
<text x="291.3" y="96.1">K9</text>
<text x="291.7" y="101.2">J7</text>
<text x="291.7" y="98.7">J9</text>
<text x="295.7" y="96.9">CKE0</text>
<text x="295.7" y="102">CK</text>
<text x="295.7" y="99.4">CKE1</text>
<text x="16.7" y="104.8">[4,8]</text>
<text x="25.4" y="103.6">DDR3_CK_N</text>
<text x="121.1" y="103.7">K7</text>
<text x="125.5" y="104.5">CK#</text>
<text x="237.6" y="102.2">[4,8]</text>
<text x="237.6" y="104.8">[4,8]</text>
<text x="246.4" y="103.6">DDR3_CK_N</text>
<text x="291.3" y="103.7">K7</text>
<text x="295.7" y="104.5">CK#</text>
<text x="69" y="109.8">[4]</text>
<text x="69" y="112.4">[4]</text>
<text x="76.2" y="108.7">DDR3_DM0</text>
<text x="76.2" y="111.2">DDR3_DQS0_P</text>
<text x="76.2" y="113.8">DDR3_DQS0_N</text>
<text x="120.9" y="113.9">G3</text>
<text x="121.2" y="108.8">E7</text>
<text x="121.2" y="111.4">F3</text>
<text x="125.5" y="109.6">LDM</text>
<text x="125.5" y="112.1">LDQS</text>
<text x="145" y="109.6">RFU</text>
<text x="150.9" y="108.8">M7</text>
<text x="249.4" y="109.8">[4]</text>
<text x="249.4" y="112.4">[4]</text>
<text x="256.5" y="108.7">DDR3_DM1</text>
<text x="256.5" y="111.2">DDR3_DQS1_P</text>
<text x="256.5" y="113.8">DDR3_DQS1_N</text>
<text x="291" y="113.9">G3</text>
<text x="291.4" y="108.8">E7</text>
<text x="291.4" y="111.4">F3</text>
<text x="295.7" y="109.6">LDM</text>
<text x="295.7" y="112.1">LDQS</text>
<text x="315.2" y="109.6">RFU</text>
<text x="321.1" y="108.8">M7</text>
<text x="69" y="114.9">[4]</text>
<text x="83.8" y="118.8">DDR3_DM2</text>
<text x="120.9" y="119">D3</text>
<text x="125.5" y="114.7">LDQS#</text>
<text x="125.5" y="119.8">UDM</text>
<text x="246.4" y="118.8">DDR3_DM3</text>
<text x="249.4" y="114.9">[4]</text>
<text x="291" y="119">D3</text>
<text x="295.7" y="114.7">LDQS#</text>
<text x="295.7" y="119.8">UDM</text>
<text x="76.7" y="120">[4]</text>
<text x="76.7" y="122.5">[4]</text>
<text x="76.7" y="125.1">[4]</text>
<text x="83.8" y="121.4">DDR3_DQS2_P</text>
<text x="83.8" y="123.9">DDR3_DQS2_N</text>
<text x="121" y="121.5">C7</text>
<text x="121.1" y="124.1">B7</text>
<text x="125.5" y="122.3">UDQS</text>
<text x="125.5" y="124.8">UDQS#</text>
<text x="141.1" y="122.3">VREFDQ</text>
<text x="150.9" y="121.5">H1</text>
<text x="187.6" y="121.4">VREF_0V68</text>
<text x="203" y="122.5">[4,8]</text>
<text x="239.2" y="122.5">[4]</text>
<text x="239.2" y="125.1">[4]</text>
<text x="239.2" y="120">[4]</text>
<text x="246.4" y="121.4">DDR3_DQS3_P</text>
<text x="246.4" y="123.9">DDR3_DQS3_N</text>
<text x="291.1" y="121.5">C7</text>
<text x="291.3" y="124.1">B7</text>
<text x="295.7" y="122.3">UDQS</text>
<text x="295.7" y="124.8">UDQS#</text>
<text x="311.3" y="122.3">VREFDQ</text>
<text x="321.1" y="121.5">H1</text>
<text x="357.8" y="121.4">VREF_0V68</text>
<text x="373.2" y="122.5">[4,8]</text>
<text x="67.5" y="130.2">[4,8]</text>
<text x="76.2" y="129">DDR3_ODT0</text>
<text x="76.3" y="131.5">DDR3_ODT1</text>
<text x="121.1" y="129.1">K1</text>
<text x="121.5" y="131.7">J1</text>
<text x="125.5" y="129.9">ODT0</text>
<text x="141.5" y="127.4">VREFCA</text>
<text x="150.9" y="126.6">M8</text>
<text x="237.6" y="130.2">[4,8]</text>
<text x="246.4" y="129">DDR3_ODT0</text>
<text x="246.4" y="131.5">DDR3_ODT1</text>
<text x="291.3" y="129.1">K1</text>
<text x="291.7" y="131.7">J1</text>
<text x="295.7" y="129.9">ODT0</text>
<text x="311.7" y="127.4">VREFCA</text>
<text x="321.1" y="126.6">M8</text>
<text x="67.3" y="132.7">[4,8]</text>
<text x="125.5" y="132.5">ODT1</text>
<text x="152.6" y="135.7">VCC_1V35</text>
<text x="237.6" y="132.7">[4,8]</text>
<text x="295.7" y="132.5">ODT1</text>
<text x="322.8" y="135.7">VCC_1V35</text>
<text x="121.1" y="139.3">B1</text>
<text x="121.1" y="141.8">B9</text>
<text x="125.5" y="140.1">VSSQ</text>
<text x="125.5" y="142.6">VSSQ</text>
<text x="291.3" y="139.3">B1</text>
<text x="291.3" y="141.8">B9</text>
<text x="295.7" y="140.1">VSSQ</text>
<text x="295.7" y="142.6">VSSQ</text>
<text x="120.9" y="144.4">D1</text>
<text x="120.9" y="146.9">D8</text>
<text x="121.2" y="149.5">E2</text>
<text x="125.5" y="145.2">VSSQ</text>
<text x="125.5" y="147.7">VSSQ</text>
<text x="143.1" y="147.7">VDDQ</text>
<text x="150.9" y="146.9">A1</text>
<text x="150.9" y="149.5">A8</text>
<text x="291" y="144.4">D1</text>
<text x="291" y="146.9">D8</text>
<text x="291.4" y="149.5">E2</text>
<text x="295.7" y="145.2">VSSQ</text>
<text x="295.7" y="147.7">VSSQ</text>
<text x="313.2" y="147.7">VDDQ</text>
<text x="321.1" y="146.9">A1</text>
<text x="321.1" y="149.5">A8</text>
<text x="103.6" y="155.6">R801</text>
<text x="121.2" y="152">E8</text>
<text x="121.2" y="154.5">F9</text>
<text x="125.5" y="150.2">VSSQ</text>
<text x="125.5" y="152.8">VSSQ</text>
<text x="125.5" y="155.3">VSSQ</text>
<text x="143.1" y="150.2">VDDQ</text>
<text x="143.1" y="152.8">VDDQ</text>
<text x="143.1" y="155.3">VDDQ</text>
<text x="150.9" y="152">C1</text>
<text x="150.9" y="154.5">C9</text>
<text x="291.4" y="152">E8</text>
<text x="291.4" y="154.5">F9</text>
<text x="295.7" y="150.2">VSSQ</text>
<text x="295.7" y="152.8">VSSQ</text>
<text x="295.7" y="155.3">VSSQ</text>
<text x="313.2" y="150.2">VDDQ</text>
<text x="313.2" y="152.8">VDDQ</text>
<text x="313.2" y="155.3">VDDQ</text>
<text x="321.1" y="152">C1</text>
<text x="321.1" y="154.5">C9</text>
<text x="103.6" y="158.4">4k7</text>
<text x="120.9" y="157.1">G1</text>
<text x="120.9" y="159.6">G9</text>
<text x="125.5" y="157.9">VSSQ</text>
<text x="125.5" y="160.4">VSSQ</text>
<text x="143.1" y="157.9">VDDQ</text>
<text x="143.1" y="160.4">VDDQ</text>
<text x="150.9" y="157.1">D2</text>
<text x="150.9" y="159.6">E9</text>
<text x="291" y="157.1">G1</text>
<text x="291" y="159.6">G9</text>
<text x="295.7" y="157.9">VSSQ</text>
<text x="295.7" y="160.4">VSSQ</text>
<text x="313.2" y="157.9">VDDQ</text>
<text x="313.2" y="160.4">VDDQ</text>
<text x="321.1" y="157.1">D2</text>
<text x="321.1" y="159.6">E9</text>
<text x="121" y="164.7">A9</text>
<text x="121.1" y="167.2">B3</text>
<text x="125.5" y="165.5">VSS</text>
<text x="143.1" y="162.9">VDDQ</text>
<text x="143.1" y="165.5">VDDQ</text>
<text x="150.9" y="162.2">F1</text>
<text x="150.9" y="164.7">H2</text>
<text x="150.9" y="167.2">H9</text>
<text x="291.1" y="164.7">A9</text>
<text x="291.3" y="167.2">B3</text>
<text x="295.7" y="165.5">VSS</text>
<text x="313.2" y="162.9">VDDQ</text>
<text x="313.2" y="165.5">VDDQ</text>
<text x="321.1" y="162.2">F1</text>
<text x="321.1" y="164.7">H2</text>
<text x="321.1" y="167.2">H9</text>
<text x="120.9" y="172.3">G8</text>
<text x="121.2" y="169.8">E1</text>
<text x="125.5" y="168">VSS</text>
<text x="125.5" y="170.6">VSS</text>
<text x="125.5" y="173.1">VSS</text>
<text x="143.1" y="168">VDDQ</text>
<text x="144.7" y="173.1">VDD</text>
<text x="150.9" y="172.3">B2</text>
<text x="291" y="172.3">G8</text>
<text x="291.4" y="169.8">E1</text>
<text x="295.7" y="168">VSS</text>
<text x="295.7" y="170.6">VSS</text>
<text x="295.7" y="173.1">VSS</text>
<text x="313.2" y="168">VDDQ</text>
<text x="314.9" y="173.1">VDD</text>
<text x="321.1" y="172.3">B2</text>
<text x="120.4" y="179.9">M1</text>
<text x="121.5" y="174.9">J2</text>
<text x="121.5" y="177.4">J8</text>
<text x="125.5" y="175.6">VSS</text>
<text x="125.5" y="178.2">VSS</text>
<text x="144.7" y="175.6">VDD</text>
<text x="144.7" y="178.2">VDD</text>
<text x="150.9" y="174.9">D9</text>
<text x="150.9" y="177.4">G7</text>
<text x="150.9" y="179.9">K2</text>
<text x="290.6" y="179.9">M1</text>
<text x="291.7" y="174.9">J2</text>
<text x="291.7" y="177.4">J8</text>
<text x="295.7" y="175.6">VSS</text>
<text x="295.7" y="178.2">VSS</text>
<text x="314.9" y="175.6">VDD</text>
<text x="314.9" y="178.2">VDD</text>
<text x="321.1" y="174.9">D9</text>
<text x="321.1" y="177.4">G7</text>
<text x="321.1" y="179.9">K2</text>
<text x="120.4" y="182.5">M9</text>
<text x="121.1" y="185">P1</text>
<text x="125.5" y="180.7">VSS</text>
<text x="125.5" y="183.3">VSS</text>
<text x="125.5" y="185.8">VSS</text>
<text x="144.7" y="180.7">VDD</text>
<text x="144.7" y="183.3">VDD</text>
<text x="144.7" y="185.8">VDD</text>
<text x="150.9" y="182.5">K8</text>
<text x="150.9" y="185">N1</text>
<text x="290.6" y="182.5">M9</text>
<text x="291.3" y="185">P1</text>
<text x="295.7" y="180.7">VSS</text>
<text x="295.7" y="183.3">VSS</text>
<text x="295.7" y="185.8">VSS</text>
<text x="314.9" y="180.7">VDD</text>
<text x="314.9" y="183.3">VDD</text>
<text x="314.9" y="185.8">VDD</text>
<text x="321.1" y="182.5">K8</text>
<text x="321.1" y="185">N1</text>
<text x="121.1" y="187.6">P9</text>
<text x="121.2" y="190.1">T1</text>
<text x="125.5" y="188.3">VSS</text>
<text x="125.5" y="190.9">VSS</text>
<text x="144.7" y="188.3">VDD</text>
<text x="144.7" y="190.9">VDD</text>
<text x="150.9" y="187.6">N9</text>
<text x="150.9" y="190.1">R1</text>
<text x="291.3" y="187.6">P9</text>
<text x="291.4" y="190.1">T1</text>
<text x="295.7" y="188.3">VSS</text>
<text x="295.7" y="190.9">VSS</text>
<text x="314.9" y="188.3">VDD</text>
<text x="314.9" y="190.9">VDD</text>
<text x="321.1" y="187.6">N9</text>
<text x="321.1" y="190.1">R1</text>
<text x="121.2" y="192.6">T9</text>
<text x="125.2" y="197.7">SDRAM_DDR3_X16_96-BALL_10.1X15.5_GENERIC</text>
<text x="125.5" y="193.4">VSS</text>
<text x="144.7" y="193.4">VDD</text>
<text x="150.9" y="192.6">R9</text>
<text x="291.4" y="192.6">T9</text>
<text x="295.4" y="197.7">SDRAM_DDR3_X16_96-BALL_10.1X15.5_GENERIC</text>
<text x="295.7" y="193.4">VSS</text>
<text x="314.9" y="193.4">VDD</text>
<text x="321.1" y="192.6">R9</text>
<text x="125.2" y="200.3">DDR3L</text>
<text x="295.4" y="200.3">DDR3L</text>
</g>
</svg>
